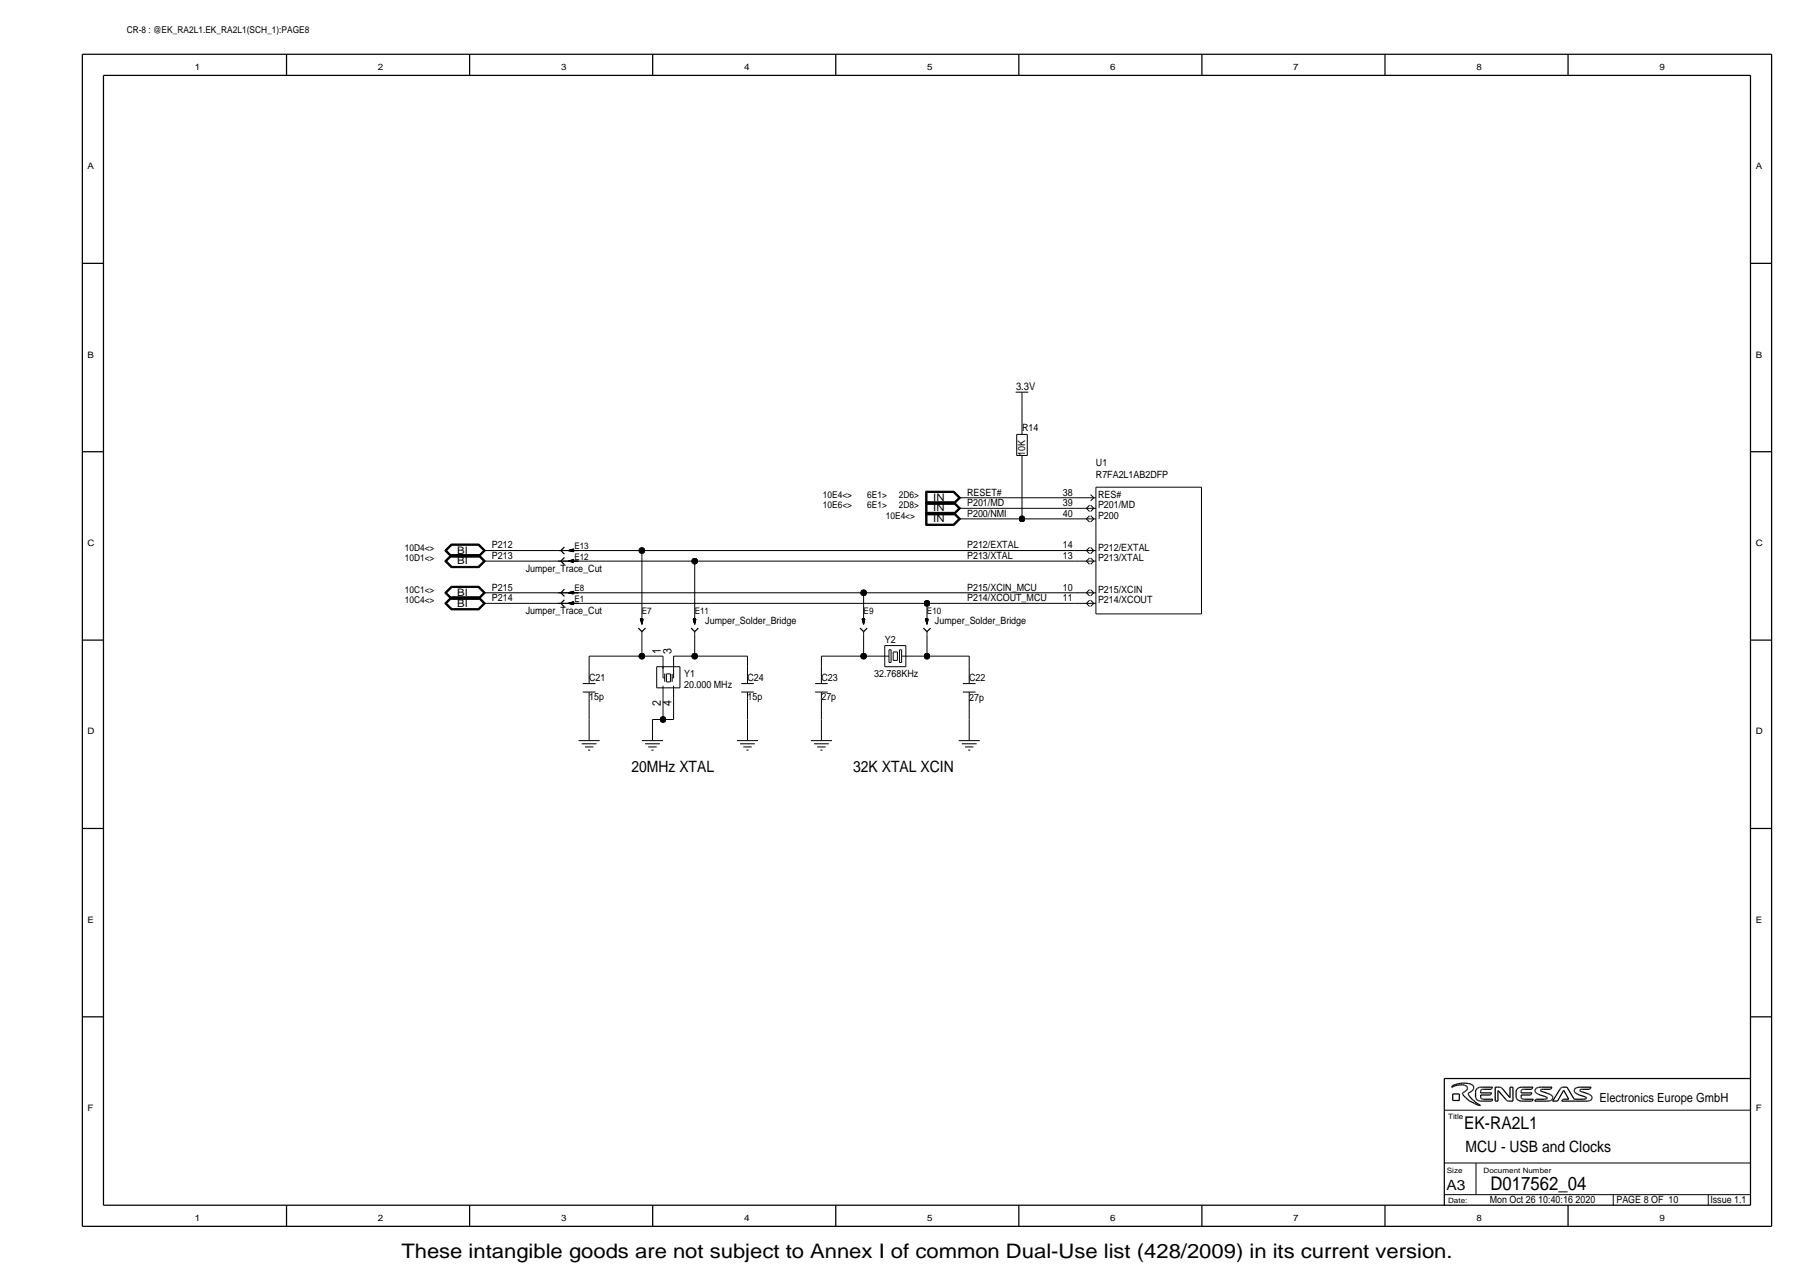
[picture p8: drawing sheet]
<svg xmlns="http://www.w3.org/2000/svg" width="433mm" height="309mm" viewBox="0 0 433 309" stroke-linecap="round" stroke-linejoin="round" font-family="sans-serif">
<g fill="none" stroke="#000" stroke-width=".24">
<path d="M244.3 94.3h3.1zM245.9 96.9v5.1zM245.9 94.3v2.6zM222.7 118.2h6.8zM222.7 118.2v3.1zM222.8 118.3v2.9zM222.8 118.3h6.7zM222.9 118.4v2.7zM222.9 118.4h6.5zM223 118.5h6.4zM223 118.5v2.5zM229.4 118.5l1.2 1.2z"/>
<path d="M229.4 118.4l1.4 1.3zM229.5 118.3l1.4 1.4zM229.5 118.2l1.6 1.5zM230.6 119.7h2.6zM230.9 119.7l-1.4 1.5zM233.2 119.7h25.4zM244.6 104.5v5.1zM244.6 104.5h2.5zM244.6 109.6h2.5zM245.9 112.1v12.7zM245.9 109.6v2.5zM245.9 102v2.5z"/>
<path d="M247.1 104.5v5.1zM258.6 119.7h5.1zM262.4 119l.7 .7zM263.7 117.2h25.4zM263.7 117.2v30.5zM289.1 117.2v30.5zM107 135l1.6 1.6zM107 132.4l1.6 1.6zM107 135l1.6-1.6zM107.1 135l1.5 1.4zM107.1 132.4l1.5 1.5zM107.1 135l1.5-1.5z"/>
<path d="M107.1 132.4l1.5-1.4zM107.3 135l1.4-1.4zM107.3 132.4l1.4-1.3zM107.3 135l1.4 1.3zM107.3 132.4l1.4 1.4zM107.4 135l1.3-1.3zM107.4 132.4l1.3-1.2zM107.4 135l1.3 1.2zM107.4 132.4l1.3 1.3zM108.6 136.6h6.6zM108.6 134h6.6zM108.6 130.9l-1.6 1.5z"/>
<path d="M108.6 133.4h6.6zM108.6 130.9h6.6zM108.6 133.5h6.6zM108.6 131h6.6zM108.6 136.4h6.6zM108.6 133.9h6.6zM108.7 133.6h6.4zM108.7 131.1h6.4zM108.7 136.3h6.4zM108.7 133.8h6.4zM108.7 136.2h6.4zM108.7 133.7h6.4z"/>
<path d="M108.7 131.2h6.4zM115.1 136.2l1.2-1.2zM115.1 133.7l1.2-1.3zM115.1 133.7l1.2 1.3zM115.1 131.2l1.2 1.2zM115.1 136.3l1.4-1.3zM115.1 133.8l1.4-1.4zM115.1 133.6l1.4 1.4zM115.1 131.1l1.4 1.3zM115.2 133.5l1.4 1.5zM115.2 131l1.4 1.4zM115.2 136.4l1.4-1.4z"/>
<path d="M115.2 133.9l1.4-1.5zM115.2 133.4l1.6 1.6zM115.2 130.9l1.6 1.5zM115.2 136.6l1.6-1.6zM116.3 135h2.6zM116.3 132.4h2.6zM116.8 132.4l-1.6 1.6zM118.9 132.4h15.2zM118.9 135h15.2zM134.1 132.4h5.1zM134.1 135h5.1zM134.2 132.4h5z"/>
<path d="M134.2 135h5zM136.7 132.4h2.5zM136.7 132.4l1.3 .3zM136.7 132.4l1.3-.4zM136.7 135h2.5zM136.7 135l1.3 .3zM136.7 135l1.3-.4zM136.9 132.4h1zM136.9 132.4h.6zM136.9 132.4l.3 .1zM136.9 134.9l1 .1zM136.9 134.9h.6z"/>
<path d="M136.9 135l.3 .1zM136.9 132.4l1 .2zM136.9 132.4l1-.3zM136.9 135l1 .2zM136.9 134.9l1-.2zM137 132.4l.9-.2zM137 134.9l.9-.2zM137.1 132.5h.8zM137.1 132.4l.8-.2zM137.1 135l.8 .1zM137.1 134.9l.8-.1zM137.1 132.4l.8 .1z"/>
<path d="M137.1 135h.8zM137.2 132.5h.7zM137.2 135h.7zM137.2 132.5l.7 .2zM137.2 132.4l.7-.1zM137.2 135.1l.7 .1zM137.2 134.9l.7-.1zM137.3 132.5l.6 .2zM137.3 135l.6 .2zM137.4 132.4l.5-.1zM137.4 134.9h.5zM137.5 132.4h.4z"/>
<path d="M137.5 134.9h.4zM137.6 132.5l.3-.1zM137.6 132.5l.3 .1zM137.6 135l.3-.1zM137.6 135.1h.3zM137.6 135l.3 .2zM137.6 132.2l.3-.1zM137.6 134.7h.3zM137.7 132.5h.2zM137.7 135.1h.2zM137.7 135h.2zM137.8 132.4v.2z"/>
<path d="M137.8 132.2h.1M137.8 135v.1zM137.8 134.8h.1M137.8 132.5h.1M137.8 135h.1M137.9 132.1v.5zM137.9 134.6v.6zM137.9 132l.1 .6zM137.9 132.1v.6zM137.9 134.6l.1 .6zM138 132.1l-.1 .6zM138 132v.7z"/>
<path d="M138 134.6l-.1 .6zM138 134.6v.6zM138 134.6v.7zM139.2 132.4h15.2zM139.2 135h27.9zM154.4 132.4h104.2zM154.4 132.4v15.3zM167.1 135h91.5zM167.1 135v12.7zM222.7 123.2h6.8zM222.7 120.7h6.8zM222.7 121.3h6.8z"/>
<path d="M222.7 123.2v3.2zM222.7 126.4h6.8zM222.7 120.7v3.2zM222.7 123.9h6.8zM222.8 121.2h6.7zM222.8 123.3v3zM222.8 126.3h6.7zM222.8 120.8v2.9zM222.8 123.7h6.7zM222.8 123.3h6.7zM222.8 120.8h6.7zM222.9 121.1h6.5z"/>
<path d="M222.9 123.4v2.8zM222.9 126.2h6.5zM222.9 120.9v2.7zM222.9 123.6h6.5zM222.9 123.4h6.5zM222.9 120.9h6.5zM223 121h6.4zM223 123.5h6.4zM223 123.5v2.6zM223 126.1h6.4zM223 121v2.5zM229.4 121l1.2-1.3z"/>
<path d="M229.4 126.1l1.2-1.3zM229.4 123.5l1.2-1.2zM229.4 123.5l1.2 1.3zM229.4 121l1.2 1.3zM229.4 121.1l1.4-1.4zM229.4 126.2l1.4-1.4zM229.4 123.6l1.4-1.3zM229.4 123.4l1.4 1.4zM229.4 120.9l1.4 1.4zM229.5 126.3l1.4-1.5zM229.5 123.7l1.4-1.4zM229.5 123.3l1.4 1.5z"/>
<path d="M229.5 120.8l1.4 1.5zM229.5 121.3l1.6-1.6zM229.5 126.4l1.6-1.6zM229.5 123.9l1.6-1.6zM229.5 123.2l1.6 1.6zM229.5 120.7l1.6 1.6zM230.6 124.8h2.6zM230.6 122.3h2.6zM233.2 122.3h25.4zM233.2 124.8h12.7zM245.9 124.8h12.7zM258.6 124.8h5.1z"/>
<path d="M258.6 122.3h5.1zM258.6 132.4h5.1zM258.6 135h5.1zM261.4 124.8l.7 .8zM261.4 124.8l.7-.7zM261.4 122.3l.7 .7zM261.4 122.3l.7-.8zM261.4 132.4l.7 .8zM261.4 132.4l.7-.7zM261.4 135l.7 .7zM261.4 135l.7-.8zM262.4 120.5l.7-.8z"/>
<path d="M262.4 124.1l.7 .7zM262.4 123l.7-.7zM262.4 121.5l.7 .8zM262.4 131.7l.7 .7zM262.4 134.2l.7 .8zM263.1 124.8l-.7 .8zM263.1 132.4l-.7 .8zM263.1 135l-.7 .7zM107 145.1l1.6 1.6zM107 142.6l1.6 1.6zM107 142.6l1.6-1.6zM107.1 145.1l1.5 1.5z"/>
<path d="M107.1 142.6l1.5 1.5zM107.1 145.1l1.5-1.4zM107.1 142.6l1.5-1.5zM107.3 145.1l1.4-1.3zM107.3 142.6l1.4-1.4zM107.3 145.1l1.4 1.4zM107.3 142.6l1.4 1.4zM107.4 145.1l1.3-1.2zM107.4 142.6l1.3-1.3zM107.4 145.1l1.3 1.3zM107.4 142.6l1.3 1.3zM108.6 146.7h6.6z"/>
<path d="M108.6 144.2h6.6zM108.6 143.6l-1.6 1.5zM108.6 143.6h6.6zM108.6 141h6.6zM108.6 143.7h6.6zM108.6 141.1h6.6zM108.6 146.6h6.6zM108.6 144.1h6.6zM108.7 143.8h6.4zM108.7 141.2h6.4zM108.7 146.5h6.4zM108.7 144h6.4z"/>
<path d="M108.7 146.4h6.4zM108.7 143.9h6.4zM108.7 141.3h6.4zM115.1 146.4l1.2-1.3zM115.1 143.9l1.2-1.3zM115.1 143.9l1.2 1.2zM115.1 141.3l1.2 1.3zM115.1 146.5l1.4-1.4zM115.1 144l1.4-1.4zM115.1 143.8l1.4 1.3zM115.1 141.2l1.4 1.4zM115.2 143.7l1.4 1.4z"/>
<path d="M115.2 141.1l1.4 1.5zM115.2 146.6l1.4-1.5zM115.2 144.1l1.4-1.5zM115.2 143.6l1.6 1.5zM115.2 141l1.6 1.6zM116.3 145.1h2.6zM116.3 142.6h2.6zM116.8 145.1l-1.6 1.6zM116.8 142.6l-1.6 1.6zM118.9 142.6h15.2zM118.9 145.1h15.2zM134.1 142.6h5.1z"/>
<path d="M134.1 145.1h5.1zM134.2 142.6h5zM134.2 145.1h5zM136.7 142.6h2.5zM136.7 142.6l1.3 .3zM136.7 142.6l1.3-.4zM136.7 145.1h2.5zM136.7 145.1l1.3 .3zM136.7 145.1l1.3-.4zM136.9 142.5l1 .1zM136.9 142.5h.6zM136.9 142.6l.3 .1z"/>
<path d="M136.9 145.1h1zM136.9 145.1h.6zM136.9 145.1l.3 .1zM136.9 142.6l1 .2zM136.9 142.5l1-.2zM136.9 145.1l1 .2zM136.9 145.1l1-.3zM137 142.5l.9-.2zM137 145.1l.9-.2zM137.1 142.6l.8 .1zM137.1 142.5l.8-.1zM137.1 145.2h.8z"/>
<path d="M137.1 145.1l.8-.2zM137.1 142.6h.8zM137.1 145.1l.8 .1zM137.2 142.6h.7zM137.2 145.2h.7zM137.2 142.7l.7 .1zM137.2 142.5l.7-.1zM137.2 145.2l.7 .2zM137.2 145.1l.7-.1zM137.3 142.6l.6 .2zM137.3 145.2l.6 .2zM137.4 142.5h.5z"/>
<path d="M137.4 145.1l.5-.1zM137.5 142.5h.4zM137.5 145.1h.4zM137.6 142.6l.3-.1zM137.6 142.7h.3zM137.6 142.6l.3 .2zM137.6 145.2l.3-.1zM137.6 145.2l.3 .1zM137.6 142.3h.3zM137.6 144.9l.3-.1zM137.7 142.7h.2zM137.7 142.6h.2z"/>
<path d="M137.7 145.2h.2zM137.8 142.6v.1zM137.8 142.4h.1M137.8 145.1v.2zM137.8 144.9h.1M137.8 142.6h.1M137.8 145.2h.1M137.9 142.2v.6zM137.9 144.8v.5zM137.9 142.2l.1 .6zM137.9 144.7l.1 .6zM137.9 144.8v.6z"/>
<path d="M138 142.2l-.1 .6zM138 142.2v.6zM138 144.8l-.1 .6zM138 144.7v.7zM138 142.2v.7zM139.2 145.1h83.8zM139.2 142.6h68.6zM141.7 157.8h12.7zM141.7 157.8v2.6zM154 148.9h.6zM154 148.9h.7zM154 148.8h.7z"/>
<path d="M154 148.8l.4 1.4zM154.1 148.9h.6zM154.1 148.9h.5zM154.1 149h.5zM154.1 148.9l.3 1.1zM154.1 149l.1 .3zM154.2 149l.2 .9zM154.2 149.1h.1M154.2 148.9l.2 .9zM154.3 149l.1 .7zM154.3 148.9l.1 .6zM154.4 149l.1 .3z"/>
<path d="M154.4 149.4v.6zM154.4 149v.4zM154.4 149v1zM154.4 157.8h5.1zM154.4 152.8v5zM154.4 147.7v2.5zM154.4 151.9v.8zM154.4 149.1h.2zM154.5 149h.1M154.5 149v.1zM154.5 149v.7zM154.5 148.9l-.1 .9z"/>
<path d="M154.5 149v.8zM154.5 149.7l-.1 .3zM154.6 149l-.1 .3zM154.6 148.9l-.1 .4zM154.6 148.9l-.2 1.1zM154.7 148.9l-.2 .7zM154.7 148.9l-.2 .8zM154.7 148.9l-.3 1.3zM159.5 157.8v2.6zM162.1 157.8v2.6zM162.1 157.8h5zM166.7 148.9h.6z"/>
<path d="M166.7 148.9h.7zM166.7 148.8h.7zM166.7 148.8l.4 1.4zM166.8 148.9h.6zM166.8 148.9h.5zM166.8 149h.5zM166.8 148.9l.3 1.1zM166.8 149l.1 .3zM166.9 149l.2 .9zM166.9 149.1h.1M166.9 148.9l.2 .9zM167 149l.1 .7z"/>
<path d="M167 148.9l.1 .6zM167.1 149l.1 .3zM167.1 149.4v.6zM167.1 149v.4zM167.1 149v1zM167.1 157.8h12.7zM167.1 152.8v5zM167.1 147.7v2.5zM167.1 151.9v.8zM167.1 149.1h.2zM167.2 149h.1M167.2 149v.1z"/>
<path d="M167.2 149v.7zM167.2 148.9l-.1 .9zM167.2 149v.8zM167.2 149.7l-.1 .3zM167.3 149l-.1 .3zM167.3 148.9l-.1 .4zM167.3 148.9l-.2 1.1zM167.4 148.9l-.2 .7zM167.4 148.9l-.2 .8zM167.4 148.9l-.3 1.3zM179.8 157.8v2.6zM197.6 157.8v2.6z"/>
<path d="M197.6 157.8h10.2zM207.4 148.9h.6zM207.4 148.8h.7zM207.4 148.8l.4 1.4zM207.4 149h.6zM207.5 148.9l.2 1.1zM207.5 149v.3zM207.5 149l.2 .9zM207.6 149.1h.1M207.6 148.9l.1 .9zM207.6 149l.1 .7zM207.7 148.9v.6z"/>
<path d="M207.7 149.4v.6zM207.7 149v.4zM207.7 149l.1 .3zM207.8 157.8h2.5zM207.8 149l-.1 1zM207.8 142.6h50.8zM207.8 142.6v5.1zM207.8 152.8v5zM207.8 147.7v2.5zM207.8 151.9v.8zM207.8 149.1h.1zM207.8 149h.1"/>
<path d="M207.8 149v.1zM207.8 149v.7zM207.8 148.9v.9zM207.9 149v.1zM207.9 149l-.1 .8zM207.9 149.7l-.1 .3zM207.9 149v.3zM208 148.9l-.2 .4zM208 148.9l-.2 1.1zM208 148.9l-.1 .8zM208 148.9l-.2 .7zM208.1 148.9l-.3 1.3z"/>
<path d="M210.3 157.8h2.6zM212.9 155.3v5.1zM212.9 155.3h5zM212.9 157.8h1zM213.9 156.3v3.1zM213.9 156.3h.5zM213.9 159.4h.5zM214.4 156.3v3.1zM214.9 156.8v2.1zM214.9 156.8h1zM214.9 158.9h1zM215.9 156.8v2.1z"/>
<path d="M216.4 156.3v3.1zM216.4 156.3h.5zM216.4 159.4h.5zM216.9 157.8h1zM216.9 156.3v3.1zM217.9 155.3v5.1zM217.9 157.8h2.6zM220.5 157.8h2.5zM222.6 148.8l.4 1.4zM222.6 148.9h.6zM222.6 148.9h.7zM222.6 148.8h.7z"/>
<path d="M222.7 148.9h.6zM222.7 148.9h.5zM222.7 149h.5zM222.7 148.9l.3 1.1zM222.7 149l.1 .3zM222.8 149l.2 .9zM222.8 149.1h.1M222.8 148.9l.2 .9zM222.9 149l.1 .7zM222.9 148.9l.1 .6zM223 149.4v.6zM223 149v.4z"/>
<path d="M223 149l.1 .3zM223 145.1h35.6zM223 145.1v2.6zM223 152.8v5zM223 147.7v2.5zM223 151.9v.8zM223 149.1h.2zM223 149v1zM223 157.8h10.2zM223.1 148.9l-.1 .9zM223.1 149h.1M223.1 149v.1z"/>
<path d="M223.1 149v.7zM223.1 149.7l-.1 .3zM223.1 149v.8zM223.2 149l-.1 .3zM223.2 148.9l-.2 1.1zM223.2 148.9l-.1 .4zM223.3 148.9l-.2 .8zM223.3 148.9l-.2 .7zM223.3 148.9l-.3 1.3zM233.2 157.8v2.6zM258.6 145.1h5.1zM258.6 142.6h5.1z"/>
<path d="M261.4 145.1l.7 .8zM261.4 145.1l.7-.7zM261.4 142.6l.7 .8zM261.4 142.6l.7-.8zM262.4 145.9l.7-.8zM262.4 144.4l.7 .7zM262.4 141.8l.7 .8zM263.1 142.6l-.7 .8zM263.7 147.7h25.4zM139.2 178.2h5.1zM140 178.9h3.5zM140.2 166.5h3.1z"/>
<path d="M140.2 164.4h3.1zM140.7 179.7h2zM141.7 170.5v2.6zM141.7 173.1v5.1zM141.7 168v2.5zM141.7 160.4v2.5zM141.7 162.9v1.5zM141.7 166.5v1.5zM154.4 178.2h5.1zM155.2 178.9h3.6zM156 179.7h2zM157 173.1h2.5z"/>
<path d="M157 173.1v5.1zM158 165.5h5.6zM158 160.4h5.6zM158 160.4v5.1zM159.5 173.1h2.6zM159.5 168v5.1zM159.5 165.5v2.5zM159.5 160.4v2.7zM159.5 164.9v.6zM159.5 160.4v.5zM159.6 163.1h.3zM159.9 162v2z"/>
<path d="M160.3 164h1zM160.3 162.1h1zM160.3 162.1v1.9zM161.3 162.1v1.9zM161.7 163.1h.4zM161.7 162.1v1.9zM162.1 168v5.1zM162.1 165.5v2.5zM162.1 160.8v2.3zM162.1 164.9v.6zM162.1 160.4v.5zM163.6 160.4v5.1z"/>
<path d="M177.3 178.2h5.1zM178.1 178.9h3.5zM178.3 164.4h3.1zM178.3 166.5h3.1zM178.8 179.7h2zM179.8 170.5v2.6zM179.8 173.1v5.1zM179.8 168v2.5zM179.8 160.4v2.5zM179.8 162.9v1.5zM179.8 166.5v1.5zM195.1 178.2h5.1z"/>
<path d="M195.8 178.9h3.6zM196.1 166.5h3zM196.1 164.4h3zM196.6 179.7h2zM197.6 170.5v2.6zM197.6 168v2.5zM197.6 160.4v2.5zM197.6 162.9v1.5zM197.6 166.5v1.5zM197.6 173.1v5.1zM212.9 160.4h5zM230.6 178.2h5.1z"/>
<path d="M231.4 178.9h3.5zM231.6 164.4h3.1zM231.6 166.5h3.1zM232.2 179.7h2zM233.2 170.5v2.6zM233.2 173.1v5.1zM233.2 168v2.5zM233.2 160.4v2.5zM233.2 162.9v1.5zM233.2 166.5v1.5zM141.5 180.4h.5zM156.7 180.4h.5z"/>
<path d="M179.6 180.4h.5zM197.4 180.4h.5zM232.9 180.4h.5zM347.5 279.8h73.6zM347.5 267.1h73.6zM355.1 279.8v7.6zM347.5 287.4h73.6zM388.1 287.4v2.5zM411 287.4v2.5z"/>
</g>
<g fill="#000" stroke="#000" stroke-width=".24">
<circle cx="154.4" cy="132.4" r=".71"/>
<circle cx="167.1" cy="135" r=".71"/>
<circle cx="245.9" cy="124.8" r=".71"/>
<circle cx="154.4" cy="157.8" r=".71"/>
<circle cx="167.1" cy="157.8" r=".71"/>
<circle cx="207.8" cy="157.8" r=".71"/>
<circle cx="207.8" cy="142.6" r=".71"/>
<circle cx="223" cy="157.8" r=".71"/>
<circle cx="223" cy="145.1" r=".71"/>
<circle cx="159.5" cy="173.1" r=".71"/>
</g>
<g fill="none" stroke="#000" stroke-width=".3">
<path d="M19.8 13.1v281.9zM19.8 13.1h406.4zM24.9 18.1h396.2zM24.9 18.1v271.8zM68.9 13.1v5zM113 13.1v5zM157 13.1v5zM201.1 13.1v5zM245.1 13.1v5zM289.2 13.1v5zM333.2 13.1v5zM377.2 13.1v5z"/>
<path d="M421.1 18.1v271.8zM426.2 13.1v281.9zM19.8 63.3h5.1zM421.1 63.3h5.1zM19.8 108.7h5.1zM421.1 108.7h5.1zM134.9 132.4l.9 .9zM134.9 132.4l.9-.8zM134.9 135l.9 .8zM134.9 135l.9-.9zM19.8 154h5.1zM134.9 142.6l.9 .9z"/>
<path d="M134.9 142.6l.9-.9zM134.9 145.1l.9 .9zM134.9 145.1l.9-.8zM153.6 151.1l.8 .8zM154.4 151.9l.9-.8zM166.3 151.1l.8 .8zM167.1 151.9l.9-.8zM206.9 151.1l.9 .8zM207.8 151.9l.8-.8zM222.1 151.1l.9 .8zM223 151.9l.9-.8zM421.1 154h5.1z"/>
<path d="M19.8 199.3h5.1zM421.1 199.3h5.1zM19.8 244.6h5.1zM347.5 259.4h73.6zM347.5 259.4v30.5zM421.1 244.6h5.1zM349.3 261.5h.1M349.3 261.4h.1M349.3 261.6h.1M349.3 261.4l-.1 .1zM349.3 261.3h.1M349.4 261.5l.3-.2z"/>
<path d="M349.4 261.2h.1M349.4 261.5h.1M349.5 261.2l.3-.2zM349.5 264.7h1.6zM349.5 263.1v1.6zM349.5 263.1h1.6zM349.7 261.3l.4-.1zM349.8 261l.4-.1zM350.1 261.2l.5-.1zM350.2 260.9l.4-.1zM350.6 261.1l.4-.1zM350.6 260.8l.4-.1z"/>
<path d="M351 260.7l.4-.1zM351 261h.5zM351.1 263.1v1.6zM351.4 260.6h.4zM351.5 261h.4zM351.8 260.6h.4zM351.8 262.9h.1M351.8 263h.1M351.8 263v.1zM351.8 263.1l.1 .2zM351.9 262.9h.1M351.9 261h.4z"/>
<path d="M351.9 263.3l.3 .4zM351.9 262.8h.1M352 262.8l.4-.2zM352.2 260.6h.4zM352.2 263.7l.4 .3zM352.3 261l.2 .1zM352.4 262.6l.2-.2zM352.5 261.1l.1 .1zM352.6 261.2h.2zM352.6 264l.4 .4zM352.6 260.6h.4zM352.6 262.4l.2-.1z"/>
<path d="M352.8 262.3l.1-.1zM352.8 261.2l.1 .1zM352.9 261.3l.1 .2zM353 261.6h.1M353 260.6l.3 .1zM353 262l-.1 .2zM353.1 261.7h.1M353 264.4l.5 .4zM353.1 261.7v.1zM353.1 261.8l-.1 .2zM353.2 263.1h.1M353.3 260.7h.3z"/>
<path d="M353.3 263.2l.1 .3zM353.3 263h.1M353.3 262.9h.1M353.3 262.9l.2-.1zM353.4 263.5l.2 .3zM353.5 262.8l.2-.1zM353.5 264.8l.6 .3zM353.6 260.7l.3 .1zM353.6 263.8l.3 .3zM353.7 262.7l.2-.1zM353.9 260.8l.2 .1zM353.9 264.1l.3 .4z"/>
<path d="M354.1 262.4l.2-.1zM354.1 260.9l.2 .2zM354.1 262.4l-.2 .2zM354.1 265.1l.6 .3zM354.2 264.5l.3 .2zM354.3 261.1l.1 .1zM354.4 261.2l.1 .2zM354.4 262.1l-.1 .2zM354.5 264.7l.4 .4zM354.5 261.9l-.1 .2zM354.5 261.7v.2zM354.5 261.4v.3z"/>
<path d="M354.7 265.4l.6 .3zM354.9 265.1l.4 .3zM355 264l.1 .2zM355 263.7v.3zM355 262.7v1zM355 262.4v.3zM355.1 264.2l.1 .3zM355.1 262.2l-.1 .2zM355.2 264.5l.2 .1zM355.2 262l-.1 .2zM355.3 265.4l.4 .2zM355.3 265.7l.7 .2z"/>
<path d="M355.4 261.8l.3-.1zM355.4 264.6l.3 .1zM355.4 261.8l-.2 .2zM355.7 264.7l.2 .1zM355.7 261.7l.2-.1zM355.7 265.6l.5 .3zM355.9 264.8l.3 .1zM355.9 261.6l.3-.1zM356.1 265.9h.1M356.2 265.9h.1M356.2 262.9h2.7zM356.2 261.5h.4z"/>
<path d="M356.2 264l.1 .1zM356.2 262.4v.2zM356.2 262.6v.3zM356.2 263.4h2.2zM356.2 263.4v.5zM356.2 264h.1M356.2 264.9h.4zM356.4 264.3h.1M356.3 264.2h.1M356.2 262.4h.1M356.3 262.2l.1-.1zM356.3 262.3h.1"/>
<path d="M356.5 264.3h.1M356.4 262.1l.2-.1zM356.5 264.3l.1 .1zM356.6 262h.1zM356.6 261.5h2.5zM356.6 264.9h2.1zM356.6 264.4h.2zM356.7 262h.3zM356.8 264.4h.2zM357 264.4h2.1zM357 262h1.7zM358.4 263.4h.1"/>
<path d="M358.5 263.3h.1M358.7 262h.1M358.7 264.9h.1M358.9 262.9l-.3 .4zM358.9 264.9h.1M358.8 262h.1M359.1 261.5l-.2 .4zM359.1 264.4l-.1 .4zM359.7 261.5h.6zM359.7 261.5v3.4zM359.7 264.9h.7zM360.3 261.5h.5z"/>
<path d="M360.4 262.4h.1M360.4 262.3v2.6zM360.5 262.4h.1M360.5 262.4l1.8 2.1zM360.8 261.5l.1 .1zM360.9 261.6h.2zM361.1 261.6l.1 .1zM361.2 261.7h.1M361.3 261.7l.2 .2zM361.5 261.9l1.7 2.1zM362.3 264.5l.2 .2zM362.6 264.8h.1"/>
<path d="M362.6 264.8h.1zM362.7 264.8l.2 .1zM362.9 264.9h.4zM363.2 264h.1M363.3 264.9h.7zM363.3 261.5h.7zM363.3 261.5v2.6zM363.3 264h.1M364 261.5v3.4zM364.7 264l.1 .2zM364.7 263.7v.3zM364.7 262.7v1z"/>
<path d="M364.7 262.4v.3zM364.8 264.2l.2 .3zM364.8 262.2l-.1 .2zM365 264.5l.2 .1zM365 262l-.2 .2zM365.2 261.8l.2-.1zM365.2 264.6l.2 .1zM365.2 261.8l-.2 .2zM365.4 261.7l.3-.1zM365.4 264.7l.3 .1zM365.7 264.8l.3 .1zM365.7 261.6l.3-.1z"/>
<path d="M366 261.5h.4zM366 262.9h2.6zM366 262.4v.2zM366 262.6v.3zM366 263.4h2.2zM366 263.4v.5zM366 264h.1M366 264v.1zM366 264.9h.4zM366 264.2h.1M366 262.4h.1M366.1 264.3h.1"/>
<path d="M366.1 262.2l.1-.1zM366 262.3h.1M366.2 264.3h.1M366.2 262.1l.1-.1zM366.2 264.3l.2 .1zM366.3 262h.2zM366.4 261.5h2.4zM366.4 264.9h2.1zM366.4 264.4h.1zM366.5 262h.2zM366.5 264.4h.2zM366.7 264.4h2.2z"/>
<path d="M366.7 262h1.8zM368.2 263.4h.1M368.3 263.3h.1M368.5 262h.1M368.5 264.9h.1M368.6 262.9l-.2 .4zM368.6 262h.1M368.6 264.9h.1M368.8 261.5l-.2 .4zM368.9 264.4l-.2 .4zM369.2 264.9h2.8zM369.3 262.5h.1"/>
<path d="M369.3 262.4h.1M369.3 262.6l.1 .1zM369.3 262.2v.2zM369.4 262l-.1 .2zM369.4 262.7l.1 .1zM369.4 264.5l-.2 .4zM369.5 264.5h.1M369.5 262.8l.2 .2zM369.5 261.9l-.1 .1zM369.6 264.4h2zM369.6 264.4h.1M369.6 261.7h.3z"/>
<path d="M369.6 261.7l-.1 .2zM369.7 263l.2 .1zM369.9 261.7l.2-.1zM369.9 263.1l.2 .1zM370.1 263.2l.4 .2zM370.1 261.6l.4-.1zM370.5 261.5h.3zM370.5 263.4l1.2 .4zM370.6 262.2h.1M370.6 262.3h.1M370.6 262.4h.1M370.6 262.4l.2 .1z"/>
<path d="M370.7 262.1h.1M370.8 262.5l.1 .1zM370.8 262h.1M370.8 261.5h2.6zM370.9 262h.4zM370.9 262.6h.3zM371.2 262.6l1.2 .4zM371.3 262h1.7zM371.6 264.4h.3zM371.7 263.8l.2 .1zM371.9 263.9l.2 .1zM371.9 264.4h.2z"/>
<path d="M372 264.9h.4zM372.1 264h.1M372.2 264.3h.1M372.2 264l.1 .2zM372.3 264.2h.1M372.4 263l.3 .1zM372.4 264.9l.4-.1zM372.7 263.1l.3 .2zM372.8 264.8h.2zM373 263.3l.2 .1zM373 262h.1M373 264.8l.2-.1z"/>
<path d="M373.1 262l.1-.1zM373.2 264.7l.2-.2zM373.2 263.4l.2 .2zM373.4 263.6v.1zM373.4 261.5l-.2 .4zM373.4 263.7l.1 .1zM373.5 264.4l-.1 .1zM373.5 263.8l.1 .2zM373.5 264.2v.2zM373.5 264.9h1.2zM373.6 264.1h.1M373.6 264.1l-.1 .1z"/>
<path d="M375.3 262.1l-1.8 2.8zM375.4 261.9l-.1 .2zM375.4 261.8h.1M375.4 261.8l.2-.1zM375.8 261.6h.1M375.7 261.6l-.1 .1zM375.7 264.9h3.3zM375.8 261.6l.1-.1zM376 264.5h.1M375.9 264.5l-.2 .4zM375.9 261.5h.4zM376.1 264.4h.1"/>
<path d="M376.1 264.4h1.3zM376.1 262.4l-1.4 2.5zM376.2 262.3h.1M376.1 262.4h.1M376.2 262.3l1.2 2.1zM376.3 261.5h.7zM377 261.5l1.7 2.9zM378.7 264.4h2.3zM378.7 262.4h.1M378.8 262.6v.1zM378.8 262.5h.1M378.8 262.2l-.1 .2z"/>
<path d="M378.8 262.7l.2 .1zM378.8 262v.2zM378.9 261.9l-.1 .1zM379 262.8l.1 .2zM379 264.9h2.5zM379.1 261.7l-.2 .2zM379.1 261.7h.2zM379.1 263l.2 .1zM379.3 261.7l.3-.1zM379.3 263.1l.3 .1zM379.6 261.6l.3-.1zM379.6 263.2l.3 .2z"/>
<path d="M379.9 261.5h.4zM379.9 263.4l1.2 .4zM380.1 262.2h.1M380.1 262.3h.1M380.1 262.4h.1M380.1 262.4l.1 .1zM380.1 262.1h.1M380.2 262.5l.2 .1zM380.2 262.1l.2-.1zM380.3 261.5h2.5zM380.4 262.6h.2zM380.4 262h.3z"/>
<path d="M380.6 262.6l1.2 .4zM380.7 262h1.7zM381 264.4h.4zM381.1 263.8l.3 .1zM381.4 264.4l.2-.1zM381.4 263.9l.2 .1zM381.5 264.9h.4zM381.6 264h.1M381.6 264.3h.1M381.7 264.2h.1M381.7 264v.2zM381.8 263l.4 .1z"/>
<path d="M381.9 264.9l.3-.1zM382.2 263.1l.2 .2zM382.2 264.8h.2zM382.4 264.8l.3-.1zM382.4 262h.1M382.4 263.3l.2 .1zM382.5 262h.1M382.6 263.4l.2 .2zM382.7 264.7l.1-.2zM382.8 263.6l.1 .1zM382.8 261.5l-.2 .4zM382.9 264.4l-.1 .1z"/>
<path d="M383 263.8h.1M383 264.2l-.1 .2zM383 263.8v.2zM383 264.1h.1M383 264.1v.1zM19.8 295h406.4zM24.9 289.9h396.2zM68.9 289.9v5.1zM113 289.9v5.1zM157 289.9v5.1zM201.1 289.9v5.1zM245.1 289.9v5.1z"/>
<path d="M289.2 289.9v5.1zM333.2 289.9v5.1zM377.2 289.9v5.1z"/>
</g>
<text font-size="4.8" x="96.6" y="302.6">These intangible goods are not subject to Annex I of common Dual-Use list (428/2009) in its current version.</text>
<text font-size="4.5" x="358.6" y="286.4">D017562_04</text>
<text font-size="4.2" x="352.2" y="271.6">EK-RA2L1</text>
<g font-size="3.8">
<text x="151.9" y="185.8">20MHz XTAL</text>
<text x="205.2" y="185.8">32K XTAL XCIN</text>
<text x="352.6" y="277.2">MCU - USB and Clocks</text>
</g>
<text font-size="3.4" x="348" y="286.4">A3</text>
<text font-size="3" x="384.8" y="265">Electronics Europe GmbH</text>
<g font-size="2.9">
<text x="159" y="157.3" transform="rotate(-90 159 157.3)">1</text>
<text x="161.5" y="157.3" transform="rotate(-90 161.5 157.3)">3</text>
<text x="159" y="169.9" transform="rotate(-90 159 169.9)">2</text>
<text x="161.5" y="169.9" transform="rotate(-90 161.5 169.9)">4</text>
</g>
<text font-size="2.6" x="244.4" y="93.8">3.3V</text>
<g font-size="2.5">
<text x="224.5" y="120.5">IN</text>
<text x="224.5" y="125.6">IN</text>
<text x="224.5" y="123">IN</text>
<text x="110" y="135.7">BI</text>
<text x="110" y="133.2">BI</text>
<text x="110" y="143.4">BI</text>
<text x="110" y="145.9">BI</text>
</g>
<g font-size="2.4">
<text x="245.9" y="103.7">R14</text>
<text x="246.6" y="109.6" transform="rotate(-90 246.6 109.6)">10K</text>
<text x="263.7" y="112.1">U1</text>
<text x="232.7" y="119.2">RESET#</text>
<text x="255.7" y="119.2">38</text>
<text x="263.7" y="115">R7FA2L1AB2DFP</text>
<text x="264.2" y="119.7">RES#</text>
<text x="232.7" y="124.3">P200/NMI</text>
<text x="232.7" y="121.8">P201/MD</text>
<text x="255.7" y="121.8">39</text>
<text x="255.7" y="124.3">40</text>
<text x="264.2" y="124.8">P200</text>
<text x="264.2" y="122.3">P201/MD</text>
<text x="118.4" y="131.9">P212</text>
<text x="232.7" y="131.9">P212/EXTAL</text>
<text x="255.7" y="131.9">14</text>
<text x="118.4" y="134.5">P213</text>
<text x="126.5" y="137.5">Jumper_Trace_Cut</text>
<text x="232.7" y="134.5">P213/XTAL</text>
<text x="255.7" y="134.5">13</text>
<text x="264.2" y="132.4">P212/EXTAL</text>
<text x="264.2" y="135">P213/XTAL</text>
<text x="118.4" y="142.1">P215</text>
<text x="232.7" y="142.1">P215/XCIN_MCU</text>
<text x="255.7" y="142.1">10</text>
<text x="264.2" y="142.6">P215/XCIN</text>
<text x="118.4" y="144.6">P214</text>
<text x="126.5" y="147.7">Jumper_Trace_Cut</text>
<text x="232.7" y="144.6">P214/XCOUT_MCU</text>
<text x="255.7" y="144.6">11</text>
<text x="264.2" y="145.1">P214/XCOUT</text>
<text x="169.7" y="150.2">Jumper_Solder_Bridge</text>
<text x="212.9" y="154.8">Y2</text>
<text x="224.9" y="150.2">Jumper_Solder_Bridge</text>
<text x="141.7" y="163.9">C21</text>
<text x="164.6" y="162.9">Y1</text>
<text x="164.6" y="165.5">20.000 MHz</text>
<text x="179.8" y="163.9">C24</text>
<text x="197.6" y="163.9">C23</text>
<text x="210.3" y="162.9">32.768KHz</text>
<text x="233.2" y="163.9">C22</text>
<text x="141.7" y="168.5">15p</text>
<text x="179.8" y="168.5">15p</text>
<text x="197.6" y="168.5">27p</text>
<text x="233.2" y="168.5">27p</text>
<text x="358.4" y="289.4">Mon Oct 26 10:40:16 2020</text>
<text x="388.9" y="289.4">PAGE 8 OF 10</text>
<text x="411.5" y="289.4">Issue 1.1</text>
</g>
<g font-size="2.3">
<text x="30.5" y="8">CR-8 : @EK_RA2L1.EK_RA2L1(SCH_1):PAGE8</text>
<text x="198" y="119.7">10E4&lt;&gt;</text>
<text x="208.6" y="119.7">6E1&gt;</text>
<text x="216.3" y="119.7">2D6&gt;</text>
<text x="198" y="122.3">10E6&lt;&gt;</text>
<text x="208.6" y="122.3">6E1&gt;</text>
<text x="213.1" y="124.8">10E4&lt;&gt;</text>
<text x="216.3" y="122.3">2D8&gt;</text>
<text x="97.4" y="132.4">10D4&lt;&gt;</text>
<text x="97.4" y="135">10D1&lt;&gt;</text>
<text x="97.4" y="142.6">10C1&lt;&gt;</text>
<text x="97.4" y="145.1">10C4&lt;&gt;</text>
</g>
<g font-size="2.2">
<text x="138.2" y="134.6">E12</text>
<text x="138.2" y="132.1">E13</text>
<text x="138.2" y="142.2">E8</text>
<text x="138.2" y="144.8">E1</text>
<text x="154.4" y="147.7">E7</text>
<text x="167.1" y="147.7">E11</text>
<text x="207.8" y="147.7">E9</text>
<text x="223" y="147.7">E10</text>
</g>
<g font-size="2.1">
<text x="46.9" y="16.9">1</text>
<text x="90.9" y="16.9">2</text>
<text x="135" y="16.9">3</text>
<text x="179" y="16.9">4</text>
<text x="223.1" y="16.9">5</text>
<text x="267.1" y="16.9">6</text>
<text x="311.1" y="16.9">7</text>
<text x="355.2" y="16.9">8</text>
<text x="399.2" y="16.9">9</text>
<text x="21.1" y="40.7">A</text>
<text x="422.4" y="40.7">A</text>
<text x="21.1" y="86">B</text>
<text x="422.4" y="86">B</text>
<text x="21.1" y="131.3">C</text>
<text x="422.4" y="131.3">C</text>
<text x="21.1" y="176.6">D</text>
<text x="422.4" y="176.6">D</text>
<text x="21.1" y="221.9">E</text>
<text x="422.4" y="221.9">E</text>
<text x="21.1" y="267.3">F</text>
<text x="422.4" y="267.3">F</text>
<text x="46.9" y="293.7">1</text>
<text x="90.9" y="293.7">2</text>
<text x="135" y="293.7">3</text>
<text x="179" y="293.7">4</text>
<text x="223.1" y="293.7">5</text>
<text x="267.1" y="293.7">6</text>
<text x="311.1" y="293.7">7</text>
<text x="355.2" y="293.7">8</text>
<text x="399.2" y="293.7">9</text>
</g>
<g font-size="1.8">
<text x="348.4" y="269.1">Title</text>
<text x="348.1" y="282.2">Size</text>
<text x="356.9" y="282.2">Document Number</text>
<text x="348.4" y="289.4">Date:</text>
</g>
</svg>
